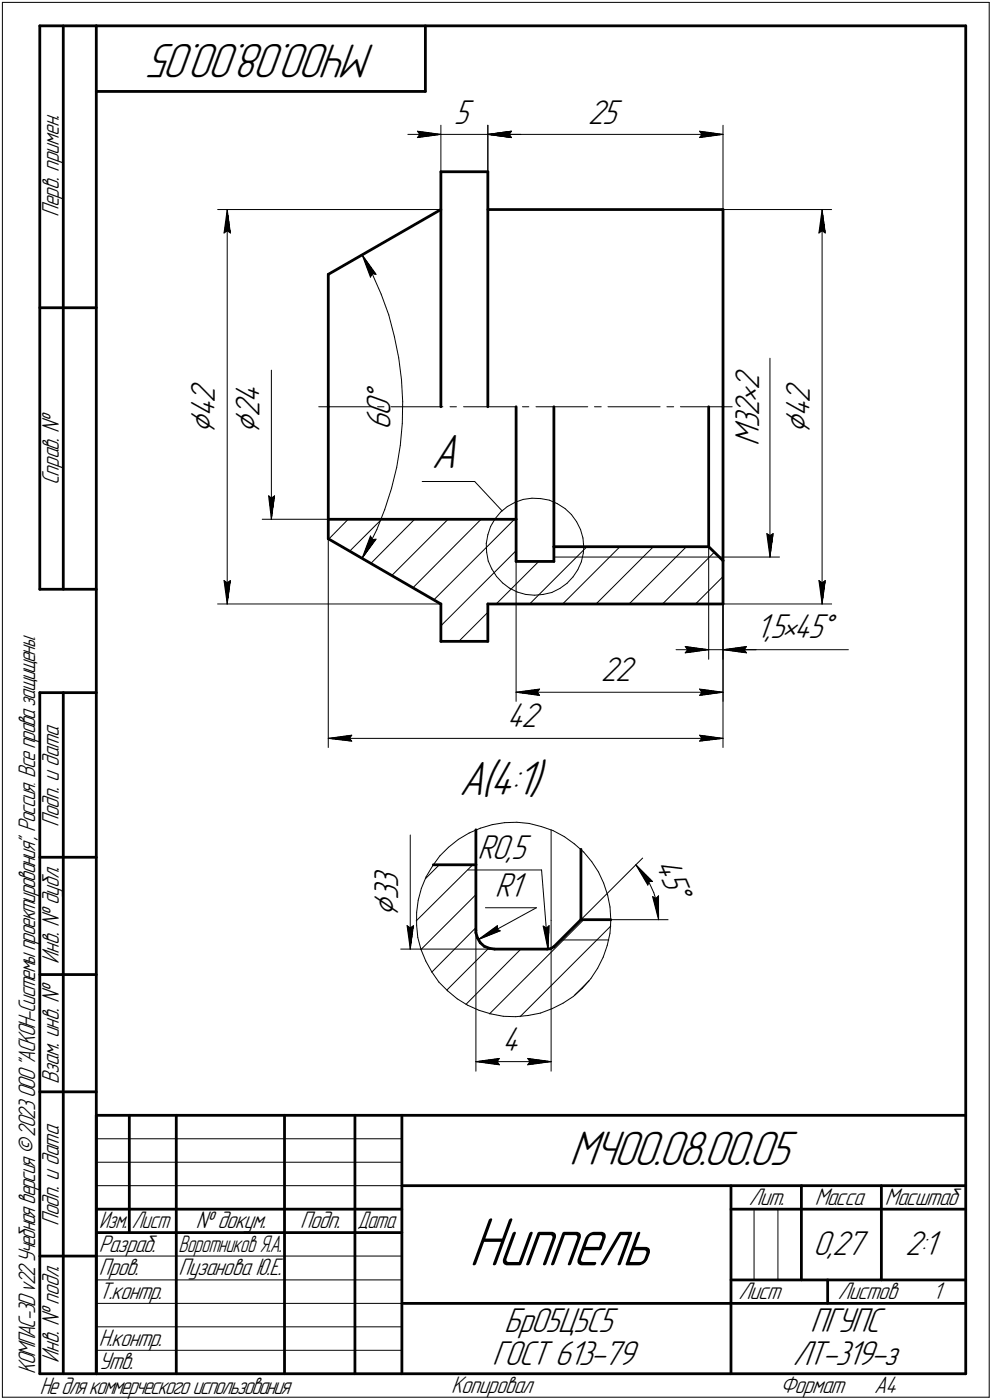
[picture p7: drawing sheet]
<svg xmlns="http://www.w3.org/2000/svg" width="211mm" height="298mm" viewBox="0 0 211 298" stroke-linecap="round" stroke-linejoin="round" font-family="sans-serif">
<g fill="none" stroke="#000" stroke-width=".21">
<path d="M.5 .5v297zM.5 .5h210zM210.5 .5v297zM86.8 28.6h7zM88.8 27.9l5 .7zM88.8 27.9l.5 .7zM88.8 29.3l5-.7zM89.3 28.6l-.5 .7zM93.8 28.6h10zM93.8 26.7v9.9zM103.8 28.6l5-.7zM103.8 28.6l5 .7z"/>
<path d="M103.8 28.6h50zM103.8 26.7v9.9zM103.8 28.6h7zM108.3 28.6l.5 .7zM108.8 27.9l-.5 .7zM148.8 29.3l5-.7zM148.8 27.9l.6 .7zM148.8 27.9l5 .7zM149.4 28.6l-.6 .7zM153.8 26.7v17.9zM46.3 44.6h47.5zM47.7 49.6l.6-.5z"/>
<path d="M48.3 44.6l.7 5zM48.3 49.1l.7 .5zM48.3 44.6l-.6 5zM48.3 44.6v84zM69.8 58.4l8.9-5.1zM77 54.3l3 4.1zM77 54.3l1.8 4.7zM77 54.3l2.2 4.1zM79.2 58.3l.8 .1zM79.2 58.3l-.4 .7zM79.2 58.4l1.9 4.3zM153.8 44.6h23.2z"/>
<path d="M174.2 49.6l.7-.5zM174.9 44.6l.7 5zM174.9 49.1l.7 .5zM174.9 44.6l-.7 5zM174.9 44.6v84zM57.7 78.8v31.8zM81.1 62.7l1.6 4.4zM82.7 67.1l1.2 4.5zM83.9 71.6l.9 4.6zM84.8 76.2l.6 4.7zM163.8 76.3v42.3zM67.8 86.6h11z"/>
<path d="M80.3 86.6h1.4zM83.2 86.6h11zM84.4 99.5l-1.1 4.5zM85.2 94.8l-.8 4.7zM85.4 80.9l.3 4.6zM85.6 90.2l-.4 4.6zM85.7 85.5l-.1 4.7zM95.8 86.6h1.3zM98.6 86.6h11zM111.2 86.6h1.3zM114 86.6h11.1zM126.5 86.6h1.4z"/>
<path d="M129.4 86.6h11.1zM141.9 86.6h1.4zM144.8 86.6h11zM55.8 110.6h14zM57.1 105.6l.6 5zM57.1 105.6l.6 .5zM57.7 106.1l.7-.5zM58.4 105.6l-.7 5zM69.8 114.7v44.5zM69.8 114.7l8.9 5.2zM74.1 110.6l-4.2 4.2zM74.4 117.3l6.8-6.7z"/>
<path d="M78.1 117l-1.1 1.9zM78.8 114.1l-1.8 4.8zM78.8 114.1l.4 .8zM79.2 114.9l.8-.1zM80 114.8l-3 4.1zM80.2 112.8l-2.1 4.2zM81.9 108.5l-1.7 4.3zM83.3 104l-1.4 4.5zM88.2 110.6l-9.3 9.4zM89.8 102.5h11.2zM101 102.5l5.8 6.3zM102.4 110.6l-14.5 14.5z"/>
<path d="M103.5 115.7v1.9zM103.5 117.6l.4 1.9zM103.8 113.9l-.3 1.8zM103.9 119.5l.7 1.7zM104.4 112.1l-.6 1.8zM105.3 110.5l-.9 1.6zM106.5 109.1l1.4-1.2zM106.5 109.1l-1.2 1.4zM107.9 107.9l1.7-1zM109.6 106.9l1.7-.6zM109.8 119.5v29.9zM111.3 106.3l1.9-.2z"/>
<path d="M113.2 106.1l1.9 .1zM115.1 106.2l1.8 .3zM116.9 106.5l1.7 .8zM117.9 118.6h35.1zM118.6 107.3l1.6 1zM120.2 108.3l1.4 1.3zM121.6 109.6l1.1 1.5zM122.7 111.1l.8 1.7zM123.5 112.8l.5 1.8zM123.7 119.6l-.8 1.7zM124 114.6l.2 1.8zM124.1 117.8l-.4 1.8z"/>
<path d="M124.2 116.4l-.1 1.4zM150.8 116.4v24zM153 118.6h12.9zM163.2 113.6l.6 5zM163.2 113.6l.6 .4zM163.8 114l.7-.4zM164.5 113.6l-.7 5zM46.3 128.6h47.5zM47.7 123.6l.6 5zM47.7 123.6l.6 .5zM48.3 124.1l.7-.5zM49 123.6l-.7 5z"/>
<path d="M83.4 122.5l11.9-11.9zM92.3 127.8l17.2-17.2zM93.8 133.3l16-16zM103.8 130.4l-6.2 6.2zM104.6 121.2l1.1 1.6zM105.6 128.6l9-9.1zM105.7 122.8l1.2 1.3zM106.9 124.1l1.5 1.1zM108.4 125.2l1.7 .9zM110.1 126.1l1.7 .5zM111.8 126.6l1.9 .1zM112.7 128.6l12.2-12.2z"/>
<path d="M113.7 126.7l1.9-.1zM115.6 126.6l1.8-.4zM117.4 126.2l1.7-.9zM119.1 125.3l1.5-1.1zM119.7 128.6l12.2-12.2zM121.9 122.9l-1.3 1.3zM122.9 121.3l-1 1.6zM126.8 128.6l12.2-12.2zM133.9 128.6l12.1-12.2zM141 128.6l11-11zM143.8 138.3h7zM145.8 137.7l5 .6z"/>
<path d="M145.8 137.7l.5 .6zM145.8 139l5-.7zM146.3 138.3l-.5 .7zM148 128.6l5.8-5.8zM150.8 138.3h3zM153.8 138.3l5 .7zM153.8 138.3l5-.6zM153.8 138.3h7.1zM153.8 128.6v11.8zM153.8 138.3h5zM153.8 128.6v20.8zM153.8 128.6v30.6z"/>
<path d="M153.8 128.6h23.2zM158.3 138.3l.5 .7zM158.8 137.7l-.5 .6zM158.8 138.3h21.7zM174.2 123.6l.7 5zM174.2 123.6l.7 .5zM174.9 124.1l.7-.5zM175.6 123.6l-.7 5zM69.8 157.2l5-.7zM69.8 157.2l5 .6zM69.8 157.2h84zM74.3 157.2l.5 .6z"/>
<path d="M74.8 156.5l-.5 .7zM109.8 147.4l5-.7zM109.8 147.4l5 .7zM109.8 147.4h44zM114.3 147.4l.5 .7zM114.8 146.7l-.5 .7zM148.8 148.1l5-.7zM148.8 146.7l.6 .7zM148.8 146.7l5 .7zM148.8 157.8l5-.6zM148.8 156.5l.6 .7zM148.8 156.5l5 .7z"/>
<path d="M149.4 147.4l-.6 .7zM149.4 157.2l-.6 .6zM87.3 177.8v24.3zM97.5 178.7l2.3-1.3zM99.8 177.4l2.4-1zM102.2 176.4l2.5-.8zM104.7 175.6l2.7-.4zM107.4 175.2l2.6-.1zM110 175.1l2.6 .2zM112.6 175.3l2.6 .7zM115.2 176l2.5 .9zM117.3 176.7v19.3z"/>
<path d="M117.7 176.9l2.4 1.2zM120.1 178.1l2.1 1.6zM122.2 179.7l2 1.7zM86.6 197.1l.7 5zM86.6 197.1l.7 .5zM87.3 197.6l.7-.5zM88 197.1l-.7 5zM88.6 196.1l12-12zM88.6 194.3v2.7zM88.6 197l.3 2.6zM88.9 199.6l.7 2.6zM89 191.7l-.4 2.6z"/>
<path d="M89.7 189.1l-.7 2.6zM90.5 187.1l3-3zM90.7 186.7l-1 2.4zM92 184.4l-1.3 2.3zM93.6 182.3l-1.6 2.1zM95.4 180.4l2.1-1.7zM95.4 180.4l-1.8 1.9zM99.6 185.3h15.6zM101.3 197.5l-9.4 9.5zM101.3 198.1v30zM103.3 193.3h10.8zM105.7 197.9l.7 .3z"/>
<path d="M105.8 197.1l-.1 .8zM115.2 185.3l1.4 16.8zM115.6 197.2l1 4.9zM115.6 197.2l.6 .4zM116.2 197.6l.6-.5zM116.8 197.1l-.2 5zM117.3 196v32.1zM124.2 181.4l1.7 2.1zM125.9 183.5l1.4 2.2zM127.3 185.7l1.1 2.3zM128.4 188l.9 2.6zM129.3 190.6l.5 2.5z"/>
<path d="M129.8 193.1l.2 2.7zM129.8 198.7l-.6 2.6zM130 196.1l-.2 2.6zM130 195.8v.3zM130 195.8h12.2zM135.3 184.1l3.6 3.6zM135.3 184.1l2.5 4.4zM135.3 184.1l1.5 1.8zM136.8 185.9l1.3 2zM138 187.7h.9zM138 187.7l-.2 .8zM138.1 187.9l1 2.2z"/>
<path d="M138.9 190.9l1.2 4.9zM138.9 190.9l.6 .4zM139.1 190.1l.7 2.2zM139.5 191.3l.6-.5zM139.8 192.3l.3 2.3zM140.1 190.8v5zM140.1 194.6v1.2zM85.3 202.1h19.9zM89.6 202.2l1 2.4zM89.6 202.2l11.7-11.7zM90.6 204.6l1.3 2.3zM91.9 206.9l1.5 2.2z"/>
<path d="M93.4 209.1l1.8 1.9zM95.1 210.8l8.9-8.9zM95.2 211l2.1 1.7zM97.3 212.7l2.2 1.3zM99.5 214l2.4 1.1zM101.8 200.1l4-3zM101.8 200.1l4.6-1.9zM101.8 200.1l12.3-6.8zM101.9 215.1l2.6 .8zM104.1 215.9l20.1-20.1zM104.5 215.9l2.6 .5zM107.1 216.4l2.6 .1z"/>
<path d="M109.7 216.5l2.7-.3zM110.7 216.5l19.3-19.3zM110.8 202.1l-11.7 11.8zM112.4 216.2l2.6-.5zM115 215.7l2.4-.9zM117.4 214.8l2.4-1.2zM117.9 201.6l18.8-18.9zM119.3 200.2h10.2zM119.8 213.6l2.2-1.4zM122 212.2l2-1.8zM122.3 211.9l3.1-3.1zM125.7 208.4l-1.7 2z"/>
<path d="M127.2 206.2l-1.5 2.2zM128.4 203.8l-1.2 2.4zM129.2 201.3l-.8 2.5zM101.3 226.1l5-.7zM101.3 226.1l5 .6zM101.3 226.1h16zM105.7 226.1l.6 .6zM106.3 225.4l-.6 .7zM112.3 226.7l5-.6zM112.3 225.4l.5 .7zM112.3 225.4l5 .7zM112.8 226.1l-.5 .6z"/>
<path d="M20.5 247.5h65zM20.5 252.5h65zM20.5 242.5h65zM160.4 257.5v15zM165.5 257.5v15zM20.5 267.5h65zM20.5 272.5h65zM20.5 277.5h65zM.5 297.5h210zM20.5 282.5h65zM20.5 287.5h65z"/>
</g>
<g fill="none" stroke="#000" stroke-width=".59">
<path d="M8.5 5.5v120zM8.5 5.5h12zM13.5 5.5v120zM20.5 5.5v287zM20.5 5.5h185zM20.5 19.5h70zM90.5 5.5v14zM205.5 5.5v287zM93.8 36.6h10zM93.8 36.6v50zM103.8 36.6v50zM69.8 58.4l24-13.8z"/>
<path d="M69.8 58.4v28.2zM103.8 44.6h50zM153.8 44.6v42zM8.5 65.5h12zM69.8 86.6v24zM109.8 86.6v24zM117.9 86.6v29.8zM150.8 86.6v29.8zM153.8 86.6v32.8zM69.8 114.7l24 13.9zM69.8 110.6v4.1zM69.8 110.6h40z"/>
<path d="M109.8 119.5h8.1zM109.8 110.6v8.9zM117.9 116.4v3.1zM117.9 116.4h32.9zM150.8 116.4l3 3zM153.8 119.4v9.2zM8.5 125.5h12zM93.8 128.6v8zM93.8 136.6h10zM103.8 128.6h50zM103.8 128.6v8zM8.5 147.5v145z"/>
<path d="M8.5 147.5h12zM13.5 147.5v145zM101.3 176.7v7.4zM8.5 182.5h12zM92.2 184.1h9.1zM101.3 184.1v14zM101.3 198.6l.3 1.1zM101.3 198.1v.5zM101.6 199.7l.6 1zM123.6 195.8h6.4zM123.6 195.8l-5.7 5.8zM123.6 180.8v15z"/>
<path d="M8.5 207.5h12zM102.2 200.7l.8 .8zM103 201.5l1.1 .4zM104.1 201.9l1.1 .2zM105.2 202.1h11.2zM116.4 202.1l.8-.1zM117.2 202l.7-.4zM8.5 232.5h12zM20.5 237.5h185zM20.5 237.5v55zM27.5 237.5v25zM37.5 237.5v55z"/>
<path d="M60.5 237.5v55zM75.5 237.5v55zM85.5 237.5v55zM20.5 257.5h65zM85.5 252.5h120zM155.5 252.5v40zM155.5 257.5h15zM170.5 252.5v20zM170.5 257.5h35zM187.5 252.5v20zM8.5 267.5h12zM20.5 262.5h65z"/>
<path d="M85.5 277.5h70zM155.5 277.5h50zM155.5 272.5h50zM176.1 272.5v5zM8.5 292.5h12zM20.5 292.5h185z"/>
</g>
<g fill="#000" stroke="#000" stroke-width=".21">
<path d="M88.9 28h.6zM89 28.1h1.1zM89.1 28.2h1.7zM89.1 28.3h2.3zM89.2 28.4h2.7zM89.2 28.4h3.4zM89.3 28.5h3.9z"/>
<path d="M89.3 28.6h4.5zM89.3 28.7h3.9zM89.2 28.8h3.4zM89.2 28.9h2.7zM89.1 29h2.3zM89.1 29h1.7zM89 29.1h1.1zM88.9 29.2h.6z"/>
<path d="M103.8 28.6h4.5zM104.5 28.7h3.9zM105.1 28.8h3.4zM105.7 28.9h2.8zM106.3 29h2.2zM106.9 29h1.7zM107.6 29.1h1.1zM108.2 29.2h.6z"/>
<path d="M103.8 28.6h4.5zM104.5 28.7h3.9zM105.1 28.8h3.4zM105.7 28.9h2.8zM106.3 29h2.2zM106.9 29h1.7zM107.6 29.1h1.1zM108.2 29.2h.6z"/>
<path d="M108.2 28h.6zM107.6 28.1h1.1zM106.9 28.2h1.7zM106.3 28.3h2.2zM105.7 28.4h2.8zM105.1 28.4h3.4zM104.5 28.5h3.9z"/>
<path d="M108.2 28h.6zM107.6 28.1h1.1zM106.9 28.2h1.7zM106.3 28.3h2.2zM105.7 28.4h2.8zM105.1 28.4h3.4zM104.5 28.5h3.9z"/>
<path d="M148.9 28h.6zM149 28.1h1.1zM149.1 28.2h1.7zM149.1 28.3h2.3zM149.2 28.4h2.8zM149.3 28.4h3.4zM149.4 28.5h3.8z"/>
<path d="M149.4 28.6h4.4zM149.4 28.7h3.8zM149.3 28.8h3.4zM149.2 28.9h2.8zM149.1 29h2.3zM149.1 29h1.7zM149 29.1h1.1zM148.9 29.2h.6z"/>
<path d="M48.2 45.9h.1zM48.2 46h.1zM48.2 46.1h.1zM48.2 46.1h.1zM48.2 46.2h.1zM48.2 46.3h.1zM48.2 46.4h.1zM48.2 46.5h.1zM48.1 46.6h.2zM48.1 46.7h.2zM48.1 46.7h.2zM48.1 46.8h.2zM48.1 46.9h.2zM48.1 47h.2zM48.1 47.1h.2zM48 47.2h.3zM48 47.2h.3zM48 47.3h.3zM48 47.4h.3zM48 47.5h.3zM48 47.6h.3zM48 47.7h.3zM47.9 47.8h.4zM47.9 47.8h.4zM47.9 47.9h.4zM47.9 48h.4zM47.9 48.1h.4zM47.9 48.2h.4zM47.9 48.3h.4zM47.9 48.3h.4zM47.8 48.4h.5zM47.8 48.5h.5zM47.8 48.6h.5zM47.8 48.7h.5zM47.8 48.8h.5zM47.8 48.9h.5zM47.8 48.9h.5zM47.8 49h.5zM47.8 49.1h.5zM47.8 49.2h.5zM47.8 49.3h.4zM47.8 49.4h.2zM47.8 49.4h.1z"/>
<path d="M48.3 45.3h.2zM48.3 45.4h.2zM48.3 45.5h.2zM48.3 45.6h.2zM48.3 45.6h.2zM48.3 45.7h.2zM48.3 45.8h.2zM48.3 45.9h.3zM48.3 46h.3zM48.3 46.1h.3zM48.3 46.1h.3zM48.3 46.2h.3zM48.3 46.3h.3zM48.3 46.4h.3zM48.3 46.5h.3zM48.3 46.6h.4zM48.3 46.7h.4zM48.3 46.7h.4zM48.3 46.8h.4zM48.3 46.9h.4zM48.3 47h.4zM48.3 47.1h.4zM48.3 47.2h.5zM48.3 47.2h.5zM48.3 47.3h.5zM48.3 47.4h.5zM48.3 47.5h.5zM48.3 47.6h.5zM48.3 47.7h.5zM48.3 47.8h.6zM48.3 47.8h.6zM48.3 47.9h.6zM48.3 48h.6zM48.3 48.1h.6zM48.3 48.2h.6zM48.3 48.3h.6zM48.3 48.3h.6zM48.3 48.4h.6zM48.3 48.5h.6zM48.3 48.6h.6zM48.3 48.7h.6zM48.3 48.8h.6zM48.3 48.9h.6zM48.3 48.9h.6zM48.3 49h.7zM48.3 49.1h.7zM48.5 49.2h.5zM48.6 49.3h.4zM48.7 49.4h.3zM48.9 49.4h.1z"/>
<path d="M77.3 54.9h.2zM77.4 55.1h.2zM77.5 55.3h.1zM77.5 55.4h.1zM77.6 55.5h.1zM77.6 55.5h.1zM77.6 55.6h.2zM77.6 55.7h.3zM77.6 55.8h.3zM77.7 55.9h.3zM77.7 56h.3zM77.7 56h.4zM77.8 56.1h.3zM77.8 56.2h.3zM77.8 56.3h.3zM77.9 56.4h.3zM77.9 56.5h.3zM78 56.6h.3zM78 56.6h.3zM78 56.7h.4zM78.1 56.8h.3zM78.1 56.9h.4zM78.1 57h.5zM78.1 57.1h.5zM78.1 57.1h.6zM78.2 57.2h.5zM78.2 57.3h.5zM78.2 57.4h.5zM78.3 57.5h.5zM78.3 57.6h.5zM78.3 57.7h.6zM78.4 57.7h.5zM78.4 57.8h.6zM78.5 57.9h.5zM78.5 58h.6zM78.5 58.1h.6zM78.6 58.2h.6zM78.6 58.3h.6zM78.6 58.3h.6zM78.7 58.4h.5zM78.7 58.5h.4zM78.7 58.6h.4zM78.7 58.7h.3zM78.7 58.8h.3z"/>
<path d="M77.5 55h.1zM77.6 55.1h.1zM77.6 55.2h.1zM77.6 55.3h.2zM77.6 55.4h.3zM77.7 55.5h.2zM77.7 55.5h.3zM77.8 55.6h.3zM77.9 55.7h.2zM77.9 55.8h.2zM78 55.9h.2zM78 56h.3zM78.1 56h.2zM78.1 56.1h.3zM78.1 56.2h.4zM78.1 56.3h.5zM78.2 56.4h.4zM78.2 56.5h.5zM78.3 56.6h.4zM78.3 56.6h.4zM78.4 56.7h.4zM78.4 56.8h.5zM78.5 56.9h.5zM78.6 57h.4zM78.6 57.1h.5zM78.7 57.1h.5zM78.7 57.2h.5zM78.7 57.3h.5zM78.7 57.4h.6zM78.8 57.5h.6zM78.8 57.6h.6zM78.9 57.7h.6zM78.9 57.7h.7zM79 57.8h.6zM79 57.9h.7zM79.1 58h.7zM79.1 58.1h.7zM79.2 58.2h.6zM79.2 58.3h.7zM79.6 58.3h.4z"/>
<path d="M174.8 45.9h.1zM174.8 46h.1zM174.8 46.1h.1zM174.8 46.1h.1zM174.8 46.2h.1zM174.8 46.3h.1zM174.8 46.4h.1zM174.8 46.5h.1zM174.7 46.6h.2zM174.7 46.7h.2zM174.7 46.7h.2zM174.7 46.8h.2zM174.7 46.9h.2zM174.7 47h.2zM174.7 47.1h.2zM174.6 47.2h.3zM174.6 47.2h.3zM174.6 47.3h.3zM174.6 47.4h.3zM174.6 47.5h.3zM174.6 47.6h.3zM174.6 47.7h.3zM174.5 47.8h.4zM174.5 47.8h.4zM174.5 47.9h.4zM174.5 48h.4zM174.5 48.1h.4zM174.5 48.2h.4zM174.5 48.3h.4zM174.5 48.3h.4zM174.4 48.4h.5zM174.4 48.5h.5zM174.4 48.6h.5zM174.4 48.7h.5zM174.4 48.8h.5zM174.4 48.9h.5zM174.4 48.9h.5zM174.3 49h.6zM174.3 49.1h.6zM174.3 49.2h.5zM174.3 49.3h.5zM174.3 49.4h.3zM174.3 49.4h.2z"/>
<path d="M174.9 45.3h.2zM174.9 45.4h.2zM174.9 45.5h.2zM174.9 45.6h.2zM174.9 45.6h.2zM174.9 45.7h.2zM174.9 45.8h.2zM174.9 45.9h.3zM174.9 46h.3zM174.9 46.1h.3zM174.9 46.1h.3zM174.9 46.2h.3zM174.9 46.3h.3zM174.9 46.4h.3zM174.9 46.5h.3zM174.9 46.6h.4zM174.9 46.7h.4zM174.9 46.7h.4zM174.9 46.8h.4zM174.9 46.9h.4zM174.9 47h.4zM174.9 47.1h.4zM174.9 47.2h.4zM174.9 47.2h.4zM174.9 47.3h.4zM174.9 47.4h.4zM174.9 47.5h.4zM174.9 47.6h.4zM174.9 47.7h.4zM174.9 47.8h.5zM174.9 47.8h.5zM174.9 47.9h.5zM174.9 48h.5zM174.9 48.1h.5zM174.9 48.2h.5zM174.9 48.3h.5zM174.9 48.3h.5zM174.9 48.4h.6zM174.9 48.5h.6zM174.9 48.6h.6zM174.9 48.7h.6zM174.9 48.8h.6zM174.9 48.9h.6zM174.9 48.9h.6zM174.9 49h.7zM174.9 49.1h.7zM175.1 49.2h.5zM175.2 49.3h.4zM175.3 49.4h.3zM175.4 49.4h.2z"/>
<path d="M57.2 105.7h.2zM57.2 105.8h.3zM57.2 105.9h.4zM57.2 106h.5zM57.2 106.1h.5zM57.2 106.2h.5zM57.2 106.3h.5zM57.3 106.3h.4zM57.3 106.4h.4zM57.3 106.5h.4zM57.3 106.6h.4zM57.3 106.7h.4zM57.3 106.8h.4zM57.3 106.8h.4zM57.3 106.9h.4zM57.4 107h.3zM57.4 107.1h.3zM57.4 107.2h.3zM57.4 107.3h.3zM57.4 107.4h.3zM57.4 107.4h.3zM57.4 107.5h.3zM57.4 107.6h.3zM57.4 107.7h.3zM57.5 107.8h.2zM57.5 107.9h.2zM57.5 107.9h.2zM57.5 108h.2zM57.5 108.1h.2zM57.5 108.2h.2zM57.5 108.3h.2zM57.5 108.4h.2zM57.6 108.5h.1zM57.6 108.5h.1zM57.6 108.6h.1zM57.6 108.7h.1zM57.6 108.8h.1zM57.6 108.9h.1zM57.6 109h.1zM57.6 109.1h.1zM57.6 109.1h.1z"/>
<path d="M58.3 105.7h.1zM58.1 105.8h.3zM58 105.9h.4zM57.9 106h.5zM57.7 106.1h.7zM57.7 106.2h.7zM57.7 106.3h.6zM57.7 106.3h.6zM57.7 106.4h.6zM57.7 106.5h.6zM57.7 106.6h.6zM57.7 106.7h.6zM57.7 106.8h.6zM57.7 106.8h.6zM57.7 106.9h.6zM57.7 107h.6zM57.7 107.1h.6zM57.7 107.2h.6zM57.7 107.3h.6zM57.7 107.4h.6zM57.7 107.4h.6zM57.7 107.5h.5zM57.7 107.6h.5zM57.7 107.7h.5zM57.7 107.8h.5zM57.7 107.9h.5zM57.7 107.9h.5zM57.7 108h.5zM57.7 108.1h.4zM57.7 108.2h.4zM57.7 108.3h.4zM57.7 108.4h.4zM57.7 108.5h.4zM57.7 108.5h.4zM57.7 108.6h.4zM57.7 108.7h.3zM57.7 108.8h.3zM57.7 108.9h.3zM57.7 109h.3zM57.7 109.1h.3zM57.7 109.1h.3zM57.7 109.2h.3zM57.7 109.3h.3zM57.7 109.4h.2zM57.7 109.5h.2zM57.7 109.6h.2zM57.7 109.6h.2zM57.7 109.7h.2zM57.7 109.8h.2zM57.7 109.9h.2z"/>
<path d="M78.7 114.4h.3zM78.7 114.5h.3zM78.7 114.6h.4zM78.7 114.6h.4zM78.7 114.7h.5zM78.6 114.8h.6zM78.6 114.9h.6zM78.6 115h.6zM78.5 115.1h.6zM78.5 115.1h.6zM78.5 115.2h.5zM78.4 115.3h.6zM78.4 115.4h.5zM78.3 115.5h.6zM78.3 115.6h.5zM78.3 115.7h.5zM78.2 115.7h.5zM78.2 115.8h.5zM78.2 115.9h.5zM78.1 116h.6zM78.1 116.1h.5zM78.1 116.2h.5zM78.1 116.2h.4zM78.1 116.3h.3zM78 116.4h.4zM78 116.5h.3zM78 116.6h.3zM77.9 116.7h.3zM77.9 116.8h.3zM77.8 116.8h.3zM77.8 116.9h.3zM77.8 117h.3zM77.7 117.1h.4zM77.7 117.2h.3zM77.7 117.3h.3zM77.6 117.3h.3zM77.6 117.4h.3zM77.6 117.5h.2zM77.6 117.6h.1zM77.6 117.7h.1zM77.5 117.8h.1zM77.5 117.9h.1zM77.4 118h.2zM77.3 118.2h.2z"/>
<path d="M79.2 114.9h.8zM79.2 115h.7zM79.1 115.1h.7zM79.1 115.1h.7zM79 115.2h.8zM79 115.3h.7zM78.9 115.4h.7zM78.9 115.5h.7zM78.8 115.6h.7zM78.8 115.7h.6zM78.7 115.7h.6zM78.7 115.8h.6zM78.7 115.9h.5zM78.7 116h.5zM78.6 116.1h.6zM78.6 116.2h.5zM78.5 116.2h.5zM78.4 116.3h.5zM78.4 116.4h.5zM78.3 116.5h.5zM78.3 116.6h.4zM78.2 116.7h.5zM78.2 116.8h.5zM78.1 116.8h.5zM78.1 116.9h.4zM78.1 117h.4zM78.1 117.1h.3zM78 117.2h.3zM78 117.3h.2zM77.9 117.3h.3zM77.9 117.4h.2zM77.8 117.5h.3zM77.7 117.6h.3zM77.7 117.7h.3zM77.6 117.8h.3zM77.6 117.9h.2zM77.6 117.9h.2zM77.6 118h.1zM77.5 118.1h.1zM77.4 118.3h.2z"/>
<path d="M163.2 113.8h.3zM163.2 113.9h.4zM163.2 114h.5zM163.2 114h.6zM163.2 114.1h.6zM163.2 114.2h.6zM163.3 114.3h.5zM163.3 114.4h.5zM163.3 114.5h.5zM163.3 114.6h.5zM163.3 114.6h.5zM163.3 114.7h.5zM163.3 114.8h.5zM163.4 114.9h.4zM163.4 115h.4zM163.4 115.1h.4zM163.4 115.1h.4zM163.4 115.2h.4zM163.4 115.3h.4zM163.4 115.4h.4zM163.4 115.5h.4zM163.5 115.6h.3zM163.5 115.7h.3zM163.5 115.7h.3zM163.5 115.8h.3zM163.5 115.9h.3zM163.5 116h.3zM163.5 116.1h.3zM163.6 116.2h.2zM163.6 116.2h.2zM163.6 116.3h.2zM163.6 116.4h.2zM163.6 116.5h.2zM163.6 116.6h.2zM163.6 116.7h.2zM163.7 116.8h.1zM163.7 116.8h.1zM163.7 116.9h.1zM163.7 117h.1zM163.7 117.1h.1zM163.7 117.2h.1zM163.7 117.3h.1zM163.7 117.3h.1z"/>
<path d="M164.3 113.8h.2zM164.2 113.9h.3zM164 114h.5zM163.8 114h.7zM163.8 114.1h.7zM163.8 114.2h.7zM163.8 114.3h.6zM163.8 114.4h.6zM163.8 114.5h.6zM163.8 114.6h.6zM163.8 114.6h.6zM163.8 114.7h.6zM163.8 114.8h.6zM163.8 114.9h.5zM163.8 115h.5zM163.8 115.1h.5zM163.8 115.1h.5zM163.8 115.2h.5zM163.8 115.3h.5zM163.8 115.4h.5zM163.8 115.5h.5zM163.8 115.6h.5zM163.8 115.7h.5zM163.8 115.7h.5zM163.8 115.8h.5zM163.8 115.9h.5zM163.8 116h.5zM163.8 116.1h.5zM163.8 116.2h.4zM163.8 116.2h.4zM163.8 116.3h.4zM163.8 116.4h.4zM163.8 116.5h.4zM163.8 116.6h.4zM163.8 116.7h.4zM163.8 116.8h.3zM163.8 116.8h.3zM163.8 116.9h.3zM163.8 117h.3zM163.8 117.1h.3zM163.8 117.2h.3zM163.8 117.3h.3zM163.8 117.3h.3zM163.8 117.4h.2zM163.8 117.5h.2zM163.8 117.6h.2zM163.8 117.7h.2zM163.8 117.8h.2zM163.8 117.9h.2zM163.8 117.9h.2z"/>
<path d="M47.8 123.8h.1zM47.8 123.9h.2zM47.8 124h.4zM47.8 124h.5zM47.8 124.1h.5zM47.8 124.2h.5zM47.8 124.3h.5zM47.8 124.4h.5zM47.8 124.5h.5zM47.8 124.5h.5zM47.8 124.6h.5zM47.8 124.7h.5zM47.8 124.8h.5zM47.9 124.9h.4zM47.9 125h.4zM47.9 125.1h.4zM47.9 125.1h.4zM47.9 125.2h.4zM47.9 125.3h.4zM47.9 125.4h.4zM47.9 125.5h.4zM48 125.6h.3zM48 125.6h.3zM48 125.7h.3zM48 125.8h.3zM48 125.9h.3zM48 126h.3zM48 126.1h.3zM48.1 126.2h.2zM48.1 126.2h.2zM48.1 126.3h.2zM48.1 126.4h.2zM48.1 126.5h.2zM48.1 126.6h.2zM48.1 126.7h.2zM48.2 126.7h.1zM48.2 126.8h.1zM48.2 126.9h.1zM48.2 127h.1zM48.2 127.1h.1zM48.2 127.2h.1zM48.2 127.3h.1zM48.2 127.3h.1z"/>
<path d="M48.9 123.8h.1zM48.7 123.9h.3zM48.6 124h.4zM48.5 124h.5zM48.3 124.1h.7zM48.3 124.2h.7zM48.3 124.3h.6zM48.3 124.4h.6zM48.3 124.5h.6zM48.3 124.5h.6zM48.3 124.6h.6zM48.3 124.7h.6zM48.3 124.8h.6zM48.3 124.9h.6zM48.3 125h.6zM48.3 125.1h.6zM48.3 125.1h.6zM48.3 125.2h.6zM48.3 125.3h.6zM48.3 125.4h.6zM48.3 125.5h.6zM48.3 125.6h.5zM48.3 125.6h.5zM48.3 125.7h.5zM48.3 125.8h.5zM48.3 125.9h.5zM48.3 126h.5zM48.3 126.1h.5zM48.3 126.2h.4zM48.3 126.2h.4zM48.3 126.3h.4zM48.3 126.4h.4zM48.3 126.5h.4zM48.3 126.6h.4zM48.3 126.7h.4zM48.3 126.7h.3zM48.3 126.8h.3zM48.3 126.9h.3zM48.3 127h.3zM48.3 127.1h.3zM48.3 127.2h.3zM48.3 127.3h.3zM48.3 127.3h.3zM48.3 127.4h.2zM48.3 127.5h.2zM48.3 127.6h.2zM48.3 127.7h.2zM48.3 127.8h.2zM48.3 127.8h.2zM48.3 127.9h.2z"/>
<path d="M145.9 137.8h.6zM146 137.8h1.1zM146 137.9h1.7zM146 138h2.3zM146.1 138.1h2.8zM146.2 138.2h3.4zM146.3 138.3h3.9z"/>
<path d="M146.3 138.3h4.5zM146.3 138.4h3.9zM146.2 138.5h3.4zM146.1 138.6h2.8zM146 138.7h2.3zM146 138.8h1.7zM146 138.9h1.1zM145.9 138.9h.6z"/>
<path d="M153.8 138.3h4.5zM154.5 138.4h3.9zM155.1 138.5h3.4zM155.8 138.6h2.8zM156.4 138.7h2.2zM157 138.8h1.7zM157.6 138.9h1.1zM158.2 138.9h.6z"/>
<path d="M158.2 137.8h.6zM157.6 137.8h1.1zM157 137.9h1.7zM156.4 138h2.2zM155.8 138.1h2.8zM155.1 138.2h3.4zM154.5 138.3h3.9z"/>
<path d="M174.3 123.8h.2zM174.3 123.9h.3zM174.3 124h.5zM174.3 124h.5zM174.3 124.1h.6zM174.3 124.2h.6zM174.4 124.3h.5zM174.4 124.4h.5zM174.4 124.5h.5zM174.4 124.5h.5zM174.4 124.6h.5zM174.4 124.7h.5zM174.4 124.8h.5zM174.5 124.9h.4zM174.5 125h.4zM174.5 125.1h.4zM174.5 125.1h.4zM174.5 125.2h.4zM174.5 125.3h.4zM174.5 125.4h.4zM174.5 125.5h.4zM174.6 125.6h.3zM174.6 125.6h.3zM174.6 125.7h.3zM174.6 125.8h.3zM174.6 125.9h.3zM174.6 126h.3zM174.6 126.1h.3zM174.7 126.2h.2zM174.7 126.2h.2zM174.7 126.3h.2zM174.7 126.4h.2zM174.7 126.5h.2zM174.7 126.6h.2zM174.7 126.7h.2zM174.8 126.7h.1zM174.8 126.8h.1zM174.8 126.9h.1zM174.8 127h.1zM174.8 127.1h.1zM174.8 127.2h.1zM174.8 127.3h.1zM174.8 127.3h.1z"/>
<path d="M175.4 123.8h.2zM175.3 123.9h.3zM175.2 124h.4zM175.1 124h.5zM174.9 124.1h.7zM174.9 124.2h.7zM174.9 124.3h.6zM174.9 124.4h.6zM174.9 124.5h.6zM174.9 124.5h.6zM174.9 124.6h.6zM174.9 124.7h.6zM174.9 124.8h.6zM174.9 124.9h.5zM174.9 125h.5zM174.9 125.1h.5zM174.9 125.1h.5zM174.9 125.2h.5zM174.9 125.3h.5zM174.9 125.4h.5zM174.9 125.5h.5zM174.9 125.6h.4zM174.9 125.6h.4zM174.9 125.7h.4zM174.9 125.8h.4zM174.9 125.9h.4zM174.9 126h.4zM174.9 126.1h.4zM174.9 126.2h.4zM174.9 126.2h.4zM174.9 126.3h.4zM174.9 126.4h.4zM174.9 126.5h.4zM174.9 126.6h.4zM174.9 126.7h.4zM174.9 126.7h.3zM174.9 126.8h.3zM174.9 126.9h.3zM174.9 127h.3zM174.9 127.1h.3zM174.9 127.2h.3zM174.9 127.3h.3zM174.9 127.3h.3zM174.9 127.4h.2zM174.9 127.5h.2zM174.9 127.6h.2zM174.9 127.7h.2zM174.9 127.8h.2zM174.9 127.8h.2zM174.9 127.9h.2z"/>
<path d="M69.8 157.2h4.5zM70.6 157.3h3.8zM71.3 157.4h3.2zM72.1 157.5h2.5zM72.7 157.6h2zM73.5 157.6h1.3zM74.2 157.7h.6z"/>
<path d="M74.3 156.6h.5zM73.7 156.7h1.1zM73 156.8h1.7zM72.4 156.9h2.2zM71.8 157h2.8zM71.1 157.1h3.4zM70.5 157.1h3.9z"/>
<path d="M109.8 147.4h4.5zM110.5 147.5h3.9zM111.1 147.6h3.4zM111.8 147.7h2.8zM112.4 147.7h2.2zM112.9 147.8h1.7zM113.6 147.9h1.1zM114.2 148h.6z"/>
<path d="M114.2 146.8h.6zM113.6 146.9h1.1zM112.9 147h1.7zM112.4 147.1h2.2zM111.8 147.2h2.8zM111.1 147.2h3.4zM110.5 147.3h3.9z"/>
<path d="M148.9 146.8h.6zM149 146.9h1.1zM149.1 147h1.7zM149.1 147.1h2.3zM149.2 147.2h2.8zM149.3 147.2h3.4zM149.4 147.3h3.8z"/>
<path d="M148.9 156.6h.6zM149 156.7h1.1zM149.1 156.8h1.7zM149.1 156.9h2.3zM149.2 157h2.8zM149.3 157.1h3.4zM149.4 157.1h3.8z"/>
<path d="M149.4 147.4h4.4zM149.4 147.5h3.8zM149.3 147.6h3.4zM149.2 147.7h2.8zM149.1 147.7h2.3zM149.1 147.8h1.7zM149 147.9h1.1zM148.9 148h.6z"/>
<path d="M149.4 157.2h4.4zM149.4 157.3h3.8zM149.3 157.4h3.2zM149.2 157.5h2.5zM149.1 157.6h1.9zM149 157.6h1.3zM148.9 157.7h.7z"/>
<path d="M86.7 197.3h.2zM86.7 197.4h.3zM86.7 197.4h.4zM86.7 197.5h.5zM86.7 197.6h.6zM86.7 197.7h.6zM86.8 197.8h.5zM86.8 197.9h.5zM86.8 198h.5zM86.8 198h.5zM86.8 198.1h.5zM86.8 198.2h.5zM86.8 198.3h.5zM86.9 198.4h.4zM86.9 198.5h.4zM86.9 198.5h.4zM86.9 198.6h.4zM86.9 198.7h.4zM86.9 198.8h.4zM86.9 198.9h.4zM86.9 199h.4zM87 199.1h.3zM87 199.1h.3zM87 199.2h.3zM87 199.3h.3zM87 199.4h.3zM87 199.5h.3zM87 199.6h.3zM87 199.6h.3zM87 199.7h.3zM87 199.8h.3zM87 199.9h.3zM87 200h.3zM87 200.1h.3zM87 200.2h.3zM87.1 200.2h.2zM87.1 200.3h.2zM87.1 200.4h.2zM87.1 200.5h.2zM87.1 200.6h.2zM87.1 200.7h.2zM87.1 200.7h.2zM87.1 200.8h.2z"/>
<path d="M87.8 197.3h.2zM87.6 197.4h.4zM87.5 197.4h.5zM87.5 197.5h.5zM87.3 197.6h.7zM87.3 197.7h.7zM87.3 197.8h.6zM87.3 197.9h.6zM87.3 198h.6zM87.3 198h.6zM87.3 198.1h.6zM87.3 198.2h.6zM87.3 198.3h.6zM87.3 198.4h.5zM87.3 198.5h.5zM87.3 198.5h.5zM87.3 198.6h.5zM87.3 198.7h.5zM87.3 198.8h.5zM87.3 198.9h.5zM87.3 199h.5zM87.3 199.1h.4zM87.3 199.1h.4zM87.3 199.2h.4zM87.3 199.3h.4zM87.3 199.4h.4zM87.3 199.5h.4zM87.3 199.6h.4zM87.3 199.6h.3zM87.3 199.7h.3zM87.3 199.8h.3zM87.3 199.9h.3zM87.3 200h.3zM87.3 200.1h.3zM87.3 200.2h.3zM87.3 200.2h.2zM87.3 200.3h.2zM87.3 200.4h.2zM87.3 200.5h.2zM87.3 200.6h.2zM87.3 200.7h.2zM87.3 200.7h.2zM87.3 200.8h.2zM87.3 200.9h.2zM87.3 201h.2zM87.3 201.1h.2zM87.3 201.2h.2zM87.3 201.3h.2zM87.3 201.3h.2zM87.3 201.4h.2z"/>
<path d="M105.7 198h.2zM105.5 198h.6zM105.3 198.1h1zM105.2 198.2h1.2zM105 198.3h1.3zM104.9 198.4h1.1zM104.7 198.5h1.1zM104.6 198.5h1zM104.4 198.6h1zM104.2 198.7h1zM104.1 198.8h.9zM104 198.9h.7zM103.8 199h.8zM103.6 199.1h.7zM103.5 199.1h.6zM103.4 199.2h.5zM103.2 199.3h.5zM103 199.4h.5zM102.9 199.5h.4zM102.7 199.6h.3zM102.6 199.6h.3zM102.4 199.7h.2zM102.3 199.8h.1z"/>
<path d="M105.7 197.3h.1zM105.5 197.4h.3zM105.4 197.4h.4zM105.3 197.5h.5zM105.2 197.6h.6zM105.1 197.7h.7zM105 197.8h.8zM104.8 197.9h.9zM104.7 198h1zM104.6 198h.9zM104.5 198.1h.8zM104.4 198.2h.8zM104.2 198.3h.8zM104.1 198.4h.8zM104.1 198.5h.6zM103.9 198.5h.7zM103.8 198.6h.6zM103.6 198.7h.6zM103.5 198.8h.6zM103.5 198.9h.5zM103.3 199h.5zM103.2 199.1h.4zM103.1 199.1h.4zM103 199.2h.4zM102.9 199.3h.3zM102.7 199.4h.3zM102.6 199.5h.3zM102.5 199.6h.2zM102.4 199.6h.2zM102.3 199.7h.1z"/>
<path d="M115.7 197.4h.2zM115.7 197.4h.3zM115.7 197.5h.5zM115.7 197.6h.5zM115.7 197.7h.6zM115.7 197.8h.6zM115.7 197.9h.6zM115.7 198h.6zM115.8 198h.5zM115.8 198.1h.5zM115.8 198.2h.5zM115.8 198.3h.5zM115.8 198.4h.5zM115.9 198.5h.4zM115.9 198.5h.4zM115.9 198.6h.4zM115.9 198.7h.4zM115.9 198.8h.5zM116 198.9h.4zM116 199h.4zM116 199.1h.4zM116 199.1h.4zM116 199.2h.4zM116.1 199.3h.3zM116.1 199.4h.3zM116.1 199.5h.3zM116.1 199.6h.3zM116.1 199.6h.3zM116.2 199.7h.2zM116.2 199.8h.2zM116.2 199.9h.3zM116.2 200h.3zM116.2 200.1h.3zM116.2 200.2h.3zM116.2 200.2h.3zM116.2 200.3h.3zM116.2 200.4h.3zM116.3 200.5h.2zM116.3 200.6h.2zM116.3 200.7h.2zM116.3 200.7h.2zM116.3 200.8h.2zM116.4 201h.2zM116.4 201.1h.2zM116.4 201.2h.2zM116.4 201.3h.2z"/>
<path d="M116.7 197.3h.1zM116.6 197.4h.2zM116.5 197.4h.3zM116.4 197.5h.4zM116.2 197.6h.6zM116.3 197.7h.5zM116.3 197.8h.5zM116.3 197.9h.5zM116.3 198h.5zM116.3 198h.5zM116.3 198.1h.5zM116.3 198.2h.5zM116.3 198.3h.5zM116.3 198.4h.5zM116.3 198.5h.5zM116.3 198.5h.5zM116.3 198.6h.5zM116.3 198.7h.5zM116.4 198.8h.4zM116.4 198.9h.4zM116.4 199h.4zM116.4 199.1h.4zM116.4 199.1h.4zM116.4 199.2h.4zM116.4 199.3h.4zM116.4 199.4h.4zM116.4 199.5h.4zM116.4 199.6h.4zM116.4 199.6h.4zM116.4 199.7h.4zM116.4 199.8h.4zM116.5 199.9h.3zM116.5 200h.3zM116.5 200.1h.3zM116.5 200.2h.3zM116.5 200.2h.3zM116.5 200.3h.3zM116.5 200.4h.3zM116.5 200.5h.2zM116.5 200.6h.2zM116.5 200.7h.2zM116.5 200.7h.2zM116.5 200.8h.2zM116.5 200.9h.2z"/>
<path d="M135.7 184.8h.2zM135.8 185h.2zM135.9 185.1h.2zM136 185.2h.1zM136 185.3h.1zM136.1 185.3h.1zM136.1 185.4h.2zM136.1 185.5h.3zM136.1 185.6h.3zM136.2 185.7h.3zM136.3 185.8h.3zM136.3 185.8h.4zM136.4 185.9h.3zM136.4 186h.3zM136.5 186.1h.3zM136.6 186.2h.3zM136.6 186.3h.4zM136.7 186.4h.3zM136.7 186.4h.4zM136.7 186.5h.5zM136.8 186.6h.4zM136.8 186.7h.4zM136.9 186.8h.4zM136.9 186.9h.5zM137 186.9h.5zM137 187h.5zM137.1 187.1h.5zM137.2 187.2h.5zM137.2 187.3h.6zM137.2 187.4h.6zM137.2 187.5h.6zM137.3 187.5h.6zM137.4 187.6h.6zM137.4 187.7h.6zM137.5 187.8h.5zM137.5 187.9h.5zM137.6 188h.4zM137.7 188h.3zM137.7 188.1h.2zM137.8 188.2h.1zM137.8 188.3h.1z"/>
<path d="M135.9 184.9h.2zM136 185h.1zM136.1 185.1h.1zM136.1 185.2h.2zM136.1 185.3h.3zM136.2 185.3h.3zM136.3 185.4h.3zM136.4 185.5h.3zM136.4 185.6h.3zM136.5 185.7h.3zM136.6 185.8h.3zM136.7 185.8h.3zM136.7 185.9h.4zM136.7 186h.5zM136.8 186.1h.4zM136.9 186.2h.4zM137 186.3h.4zM137 186.4h.5zM137.1 186.4h.5zM137.2 186.5h.5zM137.2 186.6h.6zM137.2 186.7h.6zM137.3 186.8h.6zM137.4 186.9h.6zM137.5 186.9h.6zM137.5 187h.7zM137.6 187.1h.7zM137.7 187.2h.6zM137.8 187.3h.6zM137.8 187.4h.7zM137.8 187.5h.8zM137.9 187.5h.8zM138 187.6h.8z"/>
<path d="M138.9 191.1h.3zM138.9 191.2h.4zM139 191.3h.4zM139 191.3h.5zM139 191.4h.6zM139 191.5h.6zM139.1 191.6h.5zM139.1 191.7h.5zM139.1 191.8h.5zM139.1 191.9h.5zM139.2 191.9h.4zM139.2 192h.5zM139.2 192.1h.5zM139.2 192.2h.5zM139.3 192.3h.4zM139.3 192.4h.4zM139.3 192.4h.4zM139.3 192.5h.4zM139.4 192.6h.3zM139.4 192.7h.4zM139.4 192.8h.4zM139.4 192.9h.4zM139.4 193h.4zM139.4 193h.4zM139.4 193.1h.4zM139.4 193.2h.4zM139.5 193.3h.4zM139.5 193.4h.4zM139.5 193.5h.4zM139.6 193.5h.3zM139.6 193.6h.3zM139.6 193.7h.3zM139.6 193.8h.3zM139.7 193.9h.2zM139.7 194h.3zM139.7 194.1h.3zM139.7 194.1h.3zM139.8 194.2h.2zM139.8 194.3h.2zM139.8 194.4h.2zM139.8 194.5h.2zM139.9 194.6h.1zM139.9 194.6h.1zM139.9 194.7h.1zM139.9 194.8h.1z"/>
<path d="M140 190.9h.1zM139.9 191h.2zM139.8 191.1h.3zM139.7 191.2h.4zM139.6 191.3h.5zM139.5 191.3h.6zM139.6 191.4h.5zM139.6 191.5h.5zM139.6 191.6h.5zM139.6 191.7h.5zM139.6 191.8h.5zM139.6 191.9h.5zM139.6 191.9h.5zM139.7 192h.4zM139.7 192.1h.4zM139.7 192.2h.4zM139.7 192.3h.4zM139.7 192.4h.4zM139.7 192.4h.4zM139.7 192.5h.4zM139.7 192.6h.4zM139.8 192.7h.3zM139.8 192.8h.3zM139.8 192.9h.3zM139.8 193h.3zM139.8 193h.3zM139.8 193.1h.3zM139.8 193.2h.3zM139.9 193.3h.2zM139.9 193.4h.2zM139.9 193.5h.2zM139.9 193.5h.2zM139.9 193.6h.2zM139.9 193.7h.2zM139.9 193.8h.2zM139.9 193.9h.2zM140 194h.1zM140 194.1h.1zM140 194.1h.1zM140 194.2h.1zM140 194.3h.1zM140 194.4h.1zM140 194.5h.1z"/>
<path d="M101.3 226.1h4.4zM101.9 226.1h3.9zM102.5 226.2h3.4zM103.2 226.3h2.8zM103.8 226.4h2.2zM104.4 226.5h1.7zM105.1 226.6h1.1zM105.7 226.7h.6z"/>
<path d="M105.7 225.5h.6zM105.1 225.6h1.1zM104.4 225.6h1.7zM103.8 225.7h2.2zM103.2 225.8h2.8zM102.5 225.9h3.4zM101.9 226h3.9z"/>
<path d="M112.4 225.5h.5zM112.4 225.6h1.1zM112.5 225.6h1.7zM112.5 225.7h2.3zM112.6 225.8h2.8zM112.7 225.9h3.4zM112.8 226h3.9z"/>
<path d="M112.8 226.1h4.5zM112.8 226.1h3.9zM112.7 226.2h3.4zM112.6 226.3h2.8zM112.5 226.4h2.3zM112.5 226.5h1.7zM112.4 226.6h1.1zM112.4 226.7h.5z"/>
</g>
<text font-size="15.6" x="99.8" y="269.4">Ниппель</text>
<g font-size="10.9">
<text x="79.9" y="9.4" transform="rotate(-180 79.9 9.4)">МЧ00.08.00.05</text>
<text x="91.8" y="99.7">А</text>
<text x="97.7" y="169.3">А(4:1)</text>
<text x="121.1" y="248.1">МЧ00.08.00.05</text>
</g>
<g font-size="8.5">
<text x="45.7" y="92.3" transform="rotate(-90 45.7 92.3)">Ç42</text>
<text x="55.2" y="92.3" transform="rotate(-90 55.2 92.3)">Ç24</text>
<text x="172.3" y="92.3" transform="rotate(-90 172.3 92.3)">Ç42</text>
<text x="84.7" y="195.3" transform="rotate(-90 84.7 195.3)">Ç33</text>
</g>
<g font-size="7.8">
<text x="96.6" y="26.3">5</text>
<text x="125.1" y="26.3">25</text>
<text x="161.5" y="83.1" transform="rotate(-90 161.5 83.1)">2</text>
<text x="83.1" y="91.6" transform="rotate(-90 83.1 91.6)">60Å</text>
<text x="161.5" y="94.9" transform="rotate(-90 161.5 94.9)">M32</text>
<text x="160.8" y="135.8">1,5</text>
<text x="168.9" y="135.8">45Å</text>
<text x="127.9" y="145.1">22</text>
<text x="107.9" y="154.9">42</text>
<text x="101.6" y="182.9">R0,5</text>
<text x="139.4" y="184" transform="rotate(68 139.4 184)">45Å</text>
<text x="105.3" y="191">R1</text>
<text x="106.8" y="223.8">4</text>
<text x="173" y="267.2">0,27</text>
<text x="192.6" y="267.2">2:1</text>
<text x="107.3" y="283.7">БрО5Ц5С5</text>
<text x="172.4" y="283.7">ПГУПС</text>
<text x="104.7" y="290.7">ГОСТ 613-79</text>
<text x="168.7" y="290.7">ЛТ-319-з</text>
</g>
<g font-size="5.4">
<text x="12.6" y="46.3" transform="rotate(-90 12.6 46.3)">Перв. примен.</text>
<text x="12.6" y="103.4" transform="rotate(-90 12.6 103.4)">Справ. !</text>
<text x="12.6" y="176.1" transform="rotate(-90 12.6 176.1)">Подп. и дата</text>
<text x="12.6" y="205.2" transform="rotate(-90 12.6 205.2)">Инв. ! дубл.</text>
<text x="12.6" y="230.9" transform="rotate(-90 12.6 230.9)">Взам. инв. !</text>
<text x="159.3" y="256.6">Лит.</text>
<text x="173.4" y="256.6">Масса</text>
<text x="188.3" y="256.6">Масштаб</text>
<text x="12.6" y="261.1" transform="rotate(-90 12.6 261.1)">Подп. и дата</text>
<text x="41.6" y="261.6">! докум.</text>
<text x="63.9" y="261.6">Подп.</text>
<text x="21" y="266.6">Разраб.</text>
<text x="21" y="271.6">Пров.</text>
<text x="38" y="271.6">Пузанова Ю.Е.</text>
<text x="21" y="276.6">Т.контр.</text>
<text x="157.1" y="276.6">Лист</text>
<text x="178.3" y="276.6">Листов</text>
<text x="198.5" y="276.6">1</text>
<text x="21" y="286.6">Н.контр.</text>
<text x="7.5" y="292.5" transform="rotate(-90 7.5 292.5)">КОМПАС-3Dv22Учебнаяверсия©2023ООО&quot;АСКОН-Системыпроектирования&quot;, Россия. Всеправазащищены.</text>
<text x="12.6" y="290.2" transform="rotate(-90 12.6 290.2)">Инв. ! подл.</text>
<text x="21" y="291.6">Утв.</text>
<text x="8.5" y="296.7">Недлякоммерческогоиспользования</text>
<text x="96" y="296.6">Копировал</text>
<text x="166" y="296.6">Формат</text>
<text x="186" y="296.6">A4</text>
</g>
<g font-size="5.3">
<text x="21.1" y="261.6">Изм.</text>
<text x="28.1" y="261.6">Лист</text>
<text x="76.1" y="261.6">Дата</text>
<text x="38" y="266.6">Воротников Я.А.</text>
</g>
</svg>
